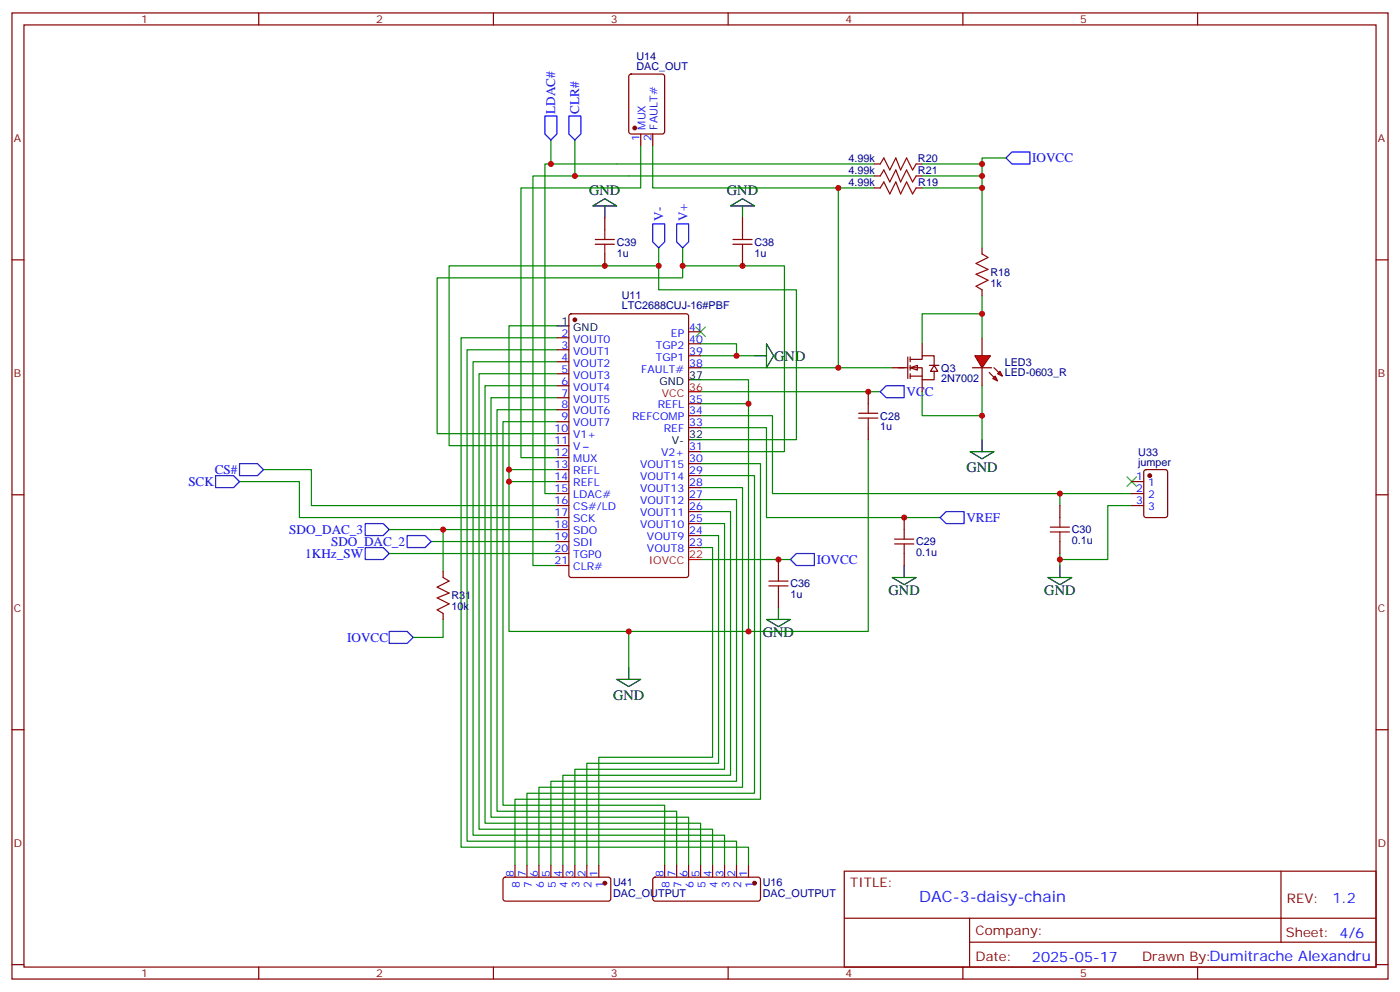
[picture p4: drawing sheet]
<svg xmlns="http://www.w3.org/2000/svg" width="412mm" height="292mm" viewBox="0 0 412 292" stroke-linecap="round" stroke-linejoin="round" font-family="sans-serif">
<g fill="none" stroke="#870000" stroke-width=".35">
<path d="M3.5 3.8h405.4v284.3h-405.4zM7.1 7.3h398.2v277.3h-398.2zM76.2 3.8v3.5M145.3 3.8v3.5M214.5 3.8v3.5M283.6 3.8v3.5M352.8 3.8v3.5M3.5 76.5h3.6M405.3 76.5h3.6M3.5 145.6h3.6M405.3 145.6h3.6M3.5 214.8h3.6"/>
<path d="M405.3 214.8h3.6M248.7 256.4h156.6v28.2h-156.6zM377.3 256.4v20.9M248.7 270.2h156.5M285.6 277.3h119.6M285.6 270.2v14.2M3.5 283.9h3.6M76.2 284.6v3.5M145.3 284.6v3.5M214.5 284.6v3.5M283.6 284.6v3.5M352.8 284.6v3.5"/>
<path d="M405.3 283.9h3.6"/>
</g>
<g fill="none" stroke="#008700" stroke-width=".35">
<path d="M162.3 41.2v7.1M169.3 41.2v10.6M188.7 43v12.3h-35.2v79.4h10.5M192.3 43v12.3h54.6v52.9M246.9 55.3h10.6M257.5 51.8h-100.5v114.6h7M257.5 48.3h-97v97h3.5M271.6 51.8h17.7M271.6 48.3h17.7M289.3 55.3v17.7M296.3 46.5h-7v8.8h-17.7M194 73v5.2h-61.7v53h31.7"/>
<path d="M194 78.2v7.1h40.6v44.1h-28.2M201.1 73v5.2h30v54.7h-24.7M201.1 78.2v3.6h-72.3v45.8h35.2M164 95.9h-14.1v42.3M164 99.4h-28.2v149.9h84.7v5.3M289.3 87.1v5.3h-17.7v8.8M289.3 92.4v7M164 117.1h-19.4v123.4h58.2v14.1M164 113.5h-21.1v128.8h63.5v12.3M164 110h-22.9v134.1h68.8v10.5M164 106.5h-24.7v139.3h74.1v8.8M164 102.9h-26.4v144.7h79.4v7"/>
<path d="M206.4 118.8h14.1v67h-35.3M206.4 111.8h14.1v7M206.4 101.2h10.6v3.5h5.2M206.4 115.3h52.9M206.4 108.2h56.4M206.4 104.7h10.6M271.6 115.3v7h17.7v7.1M289.3 113.5v8.8M77.6 138.2h14.1v10.6h72.3M164 138.2h-14.1v47.6h35.3v10.6M164 124.1h-15.8v112.9h47.6v17.6M164 120.6h-17.6v118.2h52.9v15.8"/>
<path d="M206.4 140h15.8v93.5h-67v21.1M206.4 136.5h17.6v98.7h-72.3v19.4M206.4 125.9h19.4v26.4h51.1M206.4 122.3h21.1v23h84.7v3.5M255.8 129.4v56.4h-35.3M70.6 141.7h17.6v10.6h75.8M114.7 155.9h49.3M127 159.4h37M130.5 155.9v12.3M149.9 141.7h14.1M206.4 157.6h5.3v67h-38.8v30M206.4 154.1h7v72.3h-44.1v28.2"/>
<path d="M206.4 150.6h8.8v77.6h-49.4v26.4M206.4 147h10.6v82.9h-54.7v24.7M206.4 143.5h12.3v88.2h-60v22.9M312.2 145.3h21.2M333.4 148.8h-7.1v15.9h-14.1M114.7 162.9h49.3M206.4 161.1h3.5v61.8h-33.5v31.7M206.4 164.7h26.4M312.2 162.9v3.5M130.5 182.3v5.3h-8.8"/>
</g>
<g fill="none" stroke="#00f" stroke-width=".35">
<path d="M160.5 34.1h3.5v5.3l-1.7 1.8-1.8-1.8zM167.6 34.1h3.5v5.3l-1.8 1.8-1.7-1.8zM296.3 46.5l1.8-1.8h5.3v3.6h-5.3zM192.3 65.9h3.5v5.3l-1.8 1.8-1.7-1.8zM199.3 65.9h3.5v5.3l-1.7 1.8-1.8-1.8zM259.3 115.3l1.8-1.8h5.2v3.6h-5.2zM63.5 140h5.3l1.8 1.7-1.8 1.8h-5.3zM70.6 136.5h5.2l1.8 1.7-1.8 1.8h-5.2zM107.6 154.1h5.3l1.8 1.8-1.8 1.7h-5.3zM119.9 157.6h5.3l1.8 1.8-1.8 1.7h-5.3zM276.9 152.3l1.8-1.7h5.3v3.5h-5.3zM107.6 161.1h5.3l1.8 1.8-1.8 1.8h-5.3z"/>
<path d="M232.8 164.7l1.8-1.8h5.3v3.5h-5.3zM114.7 185.8h5.2l1.8 1.8-1.8 1.8h-5.2z"/>
</g>
<g fill="none" stroke="#000" stroke-width=".35">
<path d="M174.6 60.6l3.6-2.1 3.5 2.1zM178.2 60.6v3.5M215.2 60.6l3.5-2.1 3.5 2.1zM218.7 60.6v3.5M222.2 104.7h3.6M225.8 101.2l2.1 3.5-2.1 3.5zM285.8 132.9h7l-3.5 2.1zM289.3 129.4v3.5M229.3 178.8v3.5M262.8 170h7.1l-3.6 2.1zM266.3 166.4v3.6M308.7 170h7l-3.5 2.1z"/>
<path d="M312.2 166.4v3.6M181.7 200h7l-3.5 2.1zM185.2 196.4v3.6M225.8 182.3h7l-3.5 2.1z"/>
</g>
<path d="M205 96.2l2.8 2.9M207.8 96.2l-2.8 2.9M332 140.3l2.8 2.9M334.8 140.3l-2.8 2.9" fill="none" stroke="#3c3" stroke-width=".35"/>
<g fill="#c00">
<circle cx="149.9" cy="141.7" r=".88"/>
<circle cx="185.2" cy="185.8" r=".88"/>
<circle cx="220.5" cy="118.8" r=".88"/>
<circle cx="149.9" cy="138.2" r=".88"/>
<circle cx="289.3" cy="92.4" r=".88"/>
<circle cx="289.3" cy="122.3" r=".88"/>
<circle cx="246.9" cy="108.2" r=".88"/>
<circle cx="246.9" cy="55.3" r=".88"/>
<circle cx="289.3" cy="55.3" r=".88"/>
<circle cx="289.3" cy="51.8" r=".88"/>
<circle cx="289.3" cy="48.3" r=".88"/>
<circle cx="220.5" cy="185.8" r=".88"/>
<circle cx="255.8" cy="115.3" r=".88"/>
<circle cx="266.3" cy="152.3" r=".88"/>
<circle cx="229.3" cy="164.7" r=".88"/>
<circle cx="218.7" cy="78.2" r=".88"/>
<circle cx="178.2" cy="78.2" r=".88"/>
<circle cx="201.1" cy="78.2" r=".88"/>
<circle cx="194" cy="78.2" r=".88"/>
<circle cx="312.2" cy="164.7" r=".88"/>
<circle cx="312.2" cy="145.3" r=".88"/>
<circle cx="169.3" cy="51.8" r=".88"/>
<circle cx="162.3" cy="48.3" r=".88"/>
<circle cx="217" cy="104.7" r=".88"/>
<circle cx="130.5" cy="155.9" r=".88"/>
</g>
<g fill="none" stroke="#870000" stroke-width=".35">
<path d="M164 99.4h3.6M167.8 92.6l.5-.2h33.8l.7 .4v76.5l-.4 .6-34.1 .1-.7-.5v-76.4zM202.8 97.6h3.6M164 117.1h3.6M164 113.5h3.6M164 110h3.6M164 106.5h3.6M164 102.9h3.6M202.8 101.2h3.6M202.8 104.7h3.6M202.8 108.2h3.6M202.8 118.8h3.6"/>
<path d="M164 138.2h3.6M164 134.7h3.6M164 131.2h3.6M164 127.6h3.6M164 124.1h3.6M164 120.6h3.6M202.8 122.3h3.6M202.8 125.9h3.6M202.8 132.9h3.6M202.8 136.5h3.6M202.8 140h3.6M164 159.4h3.6"/>
<path d="M164 155.9h3.6M164 152.3h3.6M164 148.8h3.6M164 145.3h3.6M164 141.7h3.6M202.8 143.5h3.6M202.8 147h3.6M202.8 150.6h3.6M202.8 154.1h3.6M202.8 157.6h3.6M164 166.4h3.6M164 162.9h3.6"/>
<path d="M202.8 161.1h3.6"/>
</g>
<path d="M164 95.9h3.6M202.8 111.8h3.6M202.8 129.4h3.6" fill="none" stroke="#000" stroke-width=".35"/>
<path d="M202.8 115.3h3.6M202.8 164.7h3.6" fill="none" stroke="#f00" stroke-width=".35"/>
<circle cx="169.3" cy="94.1" r=".53" fill="#870000" stroke="#870000" stroke-width=".35"/>
<g fill="#fff" stroke="#870000" stroke-width=".35">
<path d="M268.1 108.2l2.1-.7v1.4z"/>
<path d="M275.2 107.5l1 1.8h-2.1z"/>
</g>
<g fill="none" stroke="#870000" stroke-width=".35">
<path d="M289.3 73v1.7M289.3 85.3v1.8M262.8 108.2h4.6M267.4 105.1v6.3M268.1 105.8h3.5v-1.1h3.6v2.8M268.1 108.2h3.5v3.6h3.6v-2.5M268.1 110.7h3.5M268.1 105.1v1.4M268.1 107.5v1.4M268.1 110v1.4M271.6 101.2v3.5M271.6 111.8v3.5"/>
<path d="M273.8 107.5h2.8"/>
</g>
<path d="M289.3 74.7l1.7 1.1-3.5 1.7 3.5 1.8-3.5 1.4 3.5 1.8-3.5 1.7 1.8 1.1" fill="none" stroke="#a10000" stroke-width=".35"/>
<g fill="#f00" stroke="#870000" stroke-width=".35">
<path d="M287.2 104.7h4.5l-2.4 3.5z"/>
<path d="M286.5 108.2h5.6z"/>
</g>
<g fill="#870000" stroke="#870000" stroke-width=".35">
<path d="M292.8 108.2l1.4 1.4z"/>
<path d="M291.4 109.6l1.4 1.5z"/>
</g>
<g fill="#f00" stroke="#870000" stroke-width=".35">
<path d="M293.9 110l.7-.7 .7 1.4z"/>
<path d="M292.5 111.4l.7-.7 .7 1.4z"/>
</g>
<g fill="none" stroke="#870000" stroke-width=".35">
<path d="M185.4 22l.5-.2h9.2l.6 .4 .1 16.5-.5 .7h-9.4l-.6-.4-.1-16.5zM188.7 39.4v3.6M192.3 39.4v3.6M257.5 55.3h1.8M257.5 48.3h1.8M257.5 51.8h1.8M269.9 55.3h1.7M269.9 48.3h1.7M269.9 51.8h1.7M178.2 64.1v3.6M178.2 74.7v3.5M218.7 64.1v3.6"/>
<path d="M218.7 74.7v3.5M289.3 99.4v5.3M255.8 115.3v3.5M289.3 108.2v5.3M255.8 125.9v3.5M337.1 138.4l.5-.2h5.7l.6 .4 .1 13-.5 .7h-5.9l-.6-.4-.1-13zM266.3 152.3v3.6M312.2 148.8v3.5M312.2 159.4v3.5M333.4 141.7h3.5M333.4 145.3h3.5M333.4 148.8h3.5"/>
<path d="M130.5 168.2v1.8M229.3 164.7v3.5M229.3 175.3v3.5M266.3 162.9v3.5M130.5 180.6v1.7M148.4 258.4l.5-.2h30.3l.5 .2 .2 .5v5.6l-.2 .5-.5 .2h-30.3l-.5-.2-.2-.5v-5.6zM151.7 254.6v3.6M155.2 254.6v3.6M158.7 254.6v3.6M162.3 254.6v3.6M165.8 254.6v3.6M169.3 254.6v3.6"/>
<path d="M172.9 254.6v3.6M176.4 254.6v3.6M192.5 258.4l.5-.2h30.3l.5 .2 .2 .5v5.6l-.2 .5-.5 .2h-30.3l-.5-.2-.2-.5v-5.6zM195.8 254.6v3.6M199.3 254.6v3.6M202.8 254.6v3.6M206.4 254.6v3.6M209.9 254.6v3.6M213.4 254.6v3.6M217 254.6v3.6M220.5 254.6v3.6"/>
</g>
<g fill="none" stroke="#a10000" stroke-width=".35">
<path d="M259.3 55.3l1-1.7 1.8 3.5 1.8-3.5 1.4 3.5 1.8-3.5 1.7 3.5 1.1-1.8M259.3 48.3l1-1.8 1.8 3.5 1.8-3.5 1.4 3.5 1.8-3.5 1.7 3.5 1.1-1.7M259.3 51.8l1-1.8 1.8 3.6 1.8-3.6 1.4 3.6 1.8-3.6 1.7 3.6 1.1-1.8M175.3 71.9h5.7M175.3 70.5h5.7M178.2 67.7v2.8M178.2 71.9v2.8M215.9 71.9h5.6M215.9 70.5h5.6M218.7 67.7v2.8M218.7 71.9v2.8M255.8 118.8v2.8"/>
<path d="M252.9 123h5.7M252.9 121.6h5.7M255.8 123v2.9M263.5 158.7h5.7M266.3 155.9v2.8M309.4 156.6h5.6M309.4 155.2h5.6M312.2 152.3v2.9M312.2 156.6v2.8M130.5 170l1.8 1-3.5 1.8 3.5 1.8-3.5 1.4 3.5 1.7-3.5 1.8 1.7 1.1M226.5 172.4h5.6M226.5 171h5.6"/>
<path d="M229.3 168.2v2.8M229.3 172.4v2.9M263.5 160.1h5.7M266.3 160.1v2.8"/>
</g>
<g fill="#870000" stroke="#870000" stroke-width=".35">
<circle cx="338.7" cy="140" r=".53"/>
<circle cx="187" cy="37.7" r=".53"/>
<circle cx="222.2" cy="259.9" r=".53"/>
<circle cx="178.2" cy="259.9" r=".53"/>
</g>
<text font-size="4.6" fill="#00f" x="270.8" y="265.4">DAC-3-daisy-chain</text>
<g font-size="4.2">
<text x="173.6" y="57.5">GND</text>
<text x="214.1" y="57.5">GND</text>
<text x="228.1" y="106.2">GND</text>
<text x="284.7" y="139">GND</text>
<text x="261.8" y="175.3">GND</text>
<text x="307.6" y="175.3">GND</text>
<text x="224.7" y="187.6">GND</text>
<text x="180.6" y="206">GND</text>
</g>
<g font-size="4.2" fill="#00f">
<text x="392.5" y="265.7">1.2</text>
<text x="304" y="283">2025-05-17</text>
</g>
<g font-size="3.9" fill="#00f">
<text x="163.5" y="33.4" transform="rotate(-90 163.5 33.4)">LDAC#</text>
<text x="170.6" y="33.4" transform="rotate(-90 170.6 33.4)">CLR#</text>
<text x="304.1" y="47.8">IOVCC</text>
<text x="195.4" y="65" transform="rotate(-90 195.4 65)">V-</text>
<text x="202.5" y="65" transform="rotate(-90 202.5 65)">V+</text>
<text x="267.1" y="116.6">VCC</text>
<text x="55.5" y="143">SCK</text>
<text x="63.3" y="139.5">CS#</text>
<text x="284.7" y="153.6">VREF</text>
<text x="85.2" y="157.1">SDO_DAC_3</text>
<text x="97.5" y="160.6">SDO_DAC_2</text>
<text x="89.9" y="164.2">1KHz_SW</text>
<text x="240.6" y="166">IOVCC</text>
<text x="102.3" y="188.9">IOVCC</text>
</g>
<g font-size="3.9" fill="#800">
<text x="250.5" y="261">TITLE:</text>
<text x="379.1" y="265.7">REV:</text>
<text x="287.4" y="275.2">Company:</text>
<text x="378.7" y="275.8">Sheet: 4/6</text>
<text x="287.4" y="282.9">Date:</text>
<text x="336.4" y="282.9">Drawn By:Dumitrache Alexandru</text>
</g>
<g font-size="3.2" fill="#800">
<text x="41.6" y="6.8">1</text>
<text x="110.8" y="6.8">2</text>
<text x="179.9" y="6.8">3</text>
<text x="249.1" y="6.8">4</text>
<text x="318.2" y="6.8">5</text>
<text x="4.1" y="41.9">A</text>
<text x="405.9" y="41.9">A</text>
<text x="4.1" y="111.1">B</text>
<text x="405.9" y="111.1">B</text>
<text x="4.1" y="180.2">C</text>
<text x="405.9" y="180.2">C</text>
<text x="4.1" y="249.3">D</text>
<text x="405.9" y="249.3">D</text>
<text x="41.6" y="287.6">1</text>
<text x="110.8" y="287.6">2</text>
<text x="179.9" y="287.6">3</text>
<text x="249.1" y="287.6">4</text>
<text x="318.2" y="287.6">5</text>
</g>
<g font-size="3.2" fill="#000080">
<text x="187.5" y="17.5">U14</text>
<text x="187.5" y="20.7">DAC_OUT</text>
<text x="250" y="47.6">4.99k</text>
<text x="270.4" y="47.6">R20</text>
<text x="249.9" y="51.2">4.99k</text>
<text x="270.4" y="51.2">R21</text>
<text x="250" y="54.7">4.99k</text>
<text x="270.5" y="54.7">R19</text>
<text x="181.7" y="75.5">1u</text>
<text x="181.7" y="72.3">C39</text>
<text x="222.2" y="75.5">1u</text>
<text x="222.2" y="72.3">C38</text>
<text x="291.7" y="81.2">R18</text>
<text x="183.2" y="87.9">U11</text>
<text x="291.7" y="84.4">1k</text>
<text x="183.2" y="91.1">LTC2688CUJ-16#PBF</text>
<text x="296" y="107.6">LED3</text>
<text x="277.3" y="112.5">2N7002</text>
<text x="277.3" y="109.4">Q3</text>
<text x="296" y="110.8">LED-0603_R</text>
<text x="259.3" y="123.5">C28</text>
<text x="259.3" y="126.7">1u</text>
<text x="335.3" y="137.2">jumper</text>
<text x="335.3" y="134.1">U33</text>
<text x="269.9" y="160.5">C29</text>
<text x="315.7" y="160.2">0.1u</text>
<text x="315.7" y="157">C30</text>
<text x="269.9" y="163.7">0.1u</text>
<text x="232.8" y="172.9">C36</text>
<text x="133" y="179.6">10k</text>
<text x="133" y="176.4">R31</text>
<text x="232.8" y="176.1">1u</text>
<text x="180.6" y="263.9">DAC_OUTPUT</text>
<text x="180.6" y="260.7">U41</text>
<text x="224.7" y="263.9">DAC_OUTPUT</text>
<text x="224.7" y="260.7">U16</text>
</g>
<g font-size="3.2" fill="#00f">
<text x="188.4" y="41.6" transform="rotate(-90 188.4 41.6)">1</text>
<text x="190.1" y="38.1" transform="rotate(-90 190.1 38.1)">MUX</text>
<text x="191.9" y="41.6" transform="rotate(-90 191.9 41.6)">2</text>
<text x="193.7" y="38.1" transform="rotate(-90 193.7 38.1)">FAULT#</text>
<text x="165.4" y="99.1">2</text>
<text x="168.9" y="100.8">VOUT0</text>
<text x="197.6" y="99.1">EP</text>
<text x="203" y="97.3">41</text>
<text x="203" y="100.8">40</text>
<text x="165.4" y="106.1">4</text>
<text x="165.4" y="102.6">3</text>
<text x="168.9" y="107.9">VOUT2</text>
<text x="168.9" y="104.4">VOUT1</text>
<text x="193.2" y="102.6">TGP2</text>
<text x="193.2" y="106.1">TGP1</text>
<text x="203" y="104.4">39</text>
<text x="203" y="107.9">38</text>
<text x="165.4" y="113.2">6</text>
<text x="165.4" y="109.6">5</text>
<text x="168.9" y="111.4">VOUT3</text>
<text x="188.9" y="109.6">FAULT#</text>
<text x="165.4" y="116.7">7</text>
<text x="168.9" y="118.5">VOUT5</text>
<text x="168.9" y="114.9">VOUT4</text>
<text x="203" y="118.5">35</text>
<text x="165.4" y="123.8">9</text>
<text x="165.4" y="120.2">8</text>
<text x="168.9" y="125.5">VOUT7</text>
<text x="168.9" y="122">VOUT6</text>
<text x="186.2" y="123.8">REFCOMP</text>
<text x="193.7" y="120.2">REFL</text>
<text x="203" y="122">34</text>
<text x="203" y="125.5">33</text>
<text x="163.4" y="130.8">11</text>
<text x="163.4" y="127.3">10</text>
<text x="168.9" y="129">V1+</text>
<text x="195.5" y="127.3">REF</text>
<text x="163.4" y="137.9">13</text>
<text x="163.4" y="134.3">12</text>
<text x="168.9" y="136.1">MUX</text>
<text x="168.9" y="132.6">V</text>
<text x="188.6" y="137.9">VOUT15</text>
<text x="194.8" y="134.3">V2+</text>
<text x="203" y="132.6">31</text>
<text x="203" y="136.1">30</text>
<text x="163.4" y="141.4">14</text>
<text x="168.9" y="143.2">REFL</text>
<text x="168.9" y="139.6">REFL</text>
<text x="188.6" y="141.4">VOUT14</text>
<text x="203" y="139.6">29</text>
<text x="203" y="143.2">28</text>
<text x="334.7" y="141.4">1</text>
<text x="338.2" y="143.2">1</text>
<text x="163.4" y="148.4">16</text>
<text x="163.4" y="144.9">15</text>
<text x="168.9" y="146.7">LDAC#</text>
<text x="188.6" y="144.9">VOUT13</text>
<text x="188.6" y="148.4">VOUT12</text>
<text x="203" y="146.7">27</text>
<text x="334.7" y="144.9">2</text>
<text x="334.7" y="148.4">3</text>
<text x="338.2" y="146.7">2</text>
<text x="163.4" y="155.5">18</text>
<text x="163.4" y="152">17</text>
<text x="168.9" y="153.7">SCK</text>
<text x="168.9" y="150.2">CS#/LD</text>
<text x="188.6" y="152">VOUT11</text>
<text x="188.6" y="155.5">VOUT10</text>
<text x="203" y="150.2">26</text>
<text x="203" y="153.7">25</text>
<text x="338.2" y="150.2">3</text>
<text x="163.4" y="159">19</text>
<text x="168.9" y="160.8">SDI</text>
<text x="168.9" y="157.3">SDO</text>
<text x="190.6" y="159">VOUT9</text>
<text x="203" y="157.3">24</text>
<text x="203" y="160.8">23</text>
<text x="163.4" y="166.1">21</text>
<text x="163.4" y="162.6">20</text>
<text x="168.9" y="167.9">CLR#</text>
<text x="168.9" y="164.3">TGP0</text>
<text x="190.6" y="162.6">VOUT8</text>
<text x="151.3" y="258" transform="rotate(-90 151.3 258)">8</text>
<text x="154.9" y="258" transform="rotate(-90 154.9 258)">7</text>
<text x="158.4" y="258" transform="rotate(-90 158.4 258)">6</text>
<text x="161.9" y="258" transform="rotate(-90 161.9 258)">5</text>
<text x="165.5" y="258" transform="rotate(-90 165.5 258)">4</text>
<text x="169" y="258" transform="rotate(-90 169 258)">3</text>
<text x="172.5" y="258" transform="rotate(-90 172.5 258)">2</text>
<text x="176" y="258" transform="rotate(-90 176 258)">1</text>
<text x="195.4" y="258" transform="rotate(-90 195.4 258)">8</text>
<text x="199" y="258" transform="rotate(-90 199 258)">7</text>
<text x="202.5" y="258" transform="rotate(-90 202.5 258)">6</text>
<text x="206" y="258" transform="rotate(-90 206 258)">5</text>
<text x="209.5" y="258" transform="rotate(-90 209.5 258)">4</text>
<text x="213.1" y="258" transform="rotate(-90 213.1 258)">3</text>
<text x="216.6" y="258" transform="rotate(-90 216.6 258)">2</text>
<text x="220.1" y="258" transform="rotate(-90 220.1 258)">1</text>
<text x="153.1" y="261.5" transform="rotate(-90 153.1 261.5)">8</text>
<text x="156.6" y="261.5" transform="rotate(-90 156.6 261.5)">7</text>
<text x="160.2" y="261.5" transform="rotate(-90 160.2 261.5)">6</text>
<text x="163.7" y="261.5" transform="rotate(-90 163.7 261.5)">5</text>
<text x="167.2" y="261.5" transform="rotate(-90 167.2 261.5)">4</text>
<text x="170.7" y="261.5" transform="rotate(-90 170.7 261.5)">3</text>
<text x="174.3" y="261.5" transform="rotate(-90 174.3 261.5)">2</text>
<text x="177.8" y="261.5" transform="rotate(-90 177.8 261.5)">1</text>
<text x="197.2" y="261.5" transform="rotate(-90 197.2 261.5)">8</text>
<text x="200.7" y="261.5" transform="rotate(-90 200.7 261.5)">7</text>
<text x="204.3" y="261.5" transform="rotate(-90 204.3 261.5)">6</text>
<text x="207.8" y="261.5" transform="rotate(-90 207.8 261.5)">5</text>
<text x="211.3" y="261.5" transform="rotate(-90 211.3 261.5)">4</text>
<text x="214.8" y="261.5" transform="rotate(-90 214.8 261.5)">3</text>
<text x="218.4" y="261.5" transform="rotate(-90 218.4 261.5)">2</text>
<text x="221.9" y="261.5" transform="rotate(-90 221.9 261.5)">1</text>
</g>
<g font-size="3.2">
<text x="165.4" y="95.5">1</text>
<text x="168.9" y="97.3">GND</text>
<text x="194.3" y="113.2">GND</text>
<text x="203" y="111.4">37</text>
<text x="197.9" y="130.8">V-</text>
<text x="203" y="129">32</text>
</g>
<g font-size="3.2" fill="#f00">
<text x="194.9" y="116.7">VCC</text>
<text x="203" y="114.9">36</text>
<text x="191.1" y="166.1">IOVCC</text>
<text x="203" y="164.3">22</text>
</g>
</svg>
